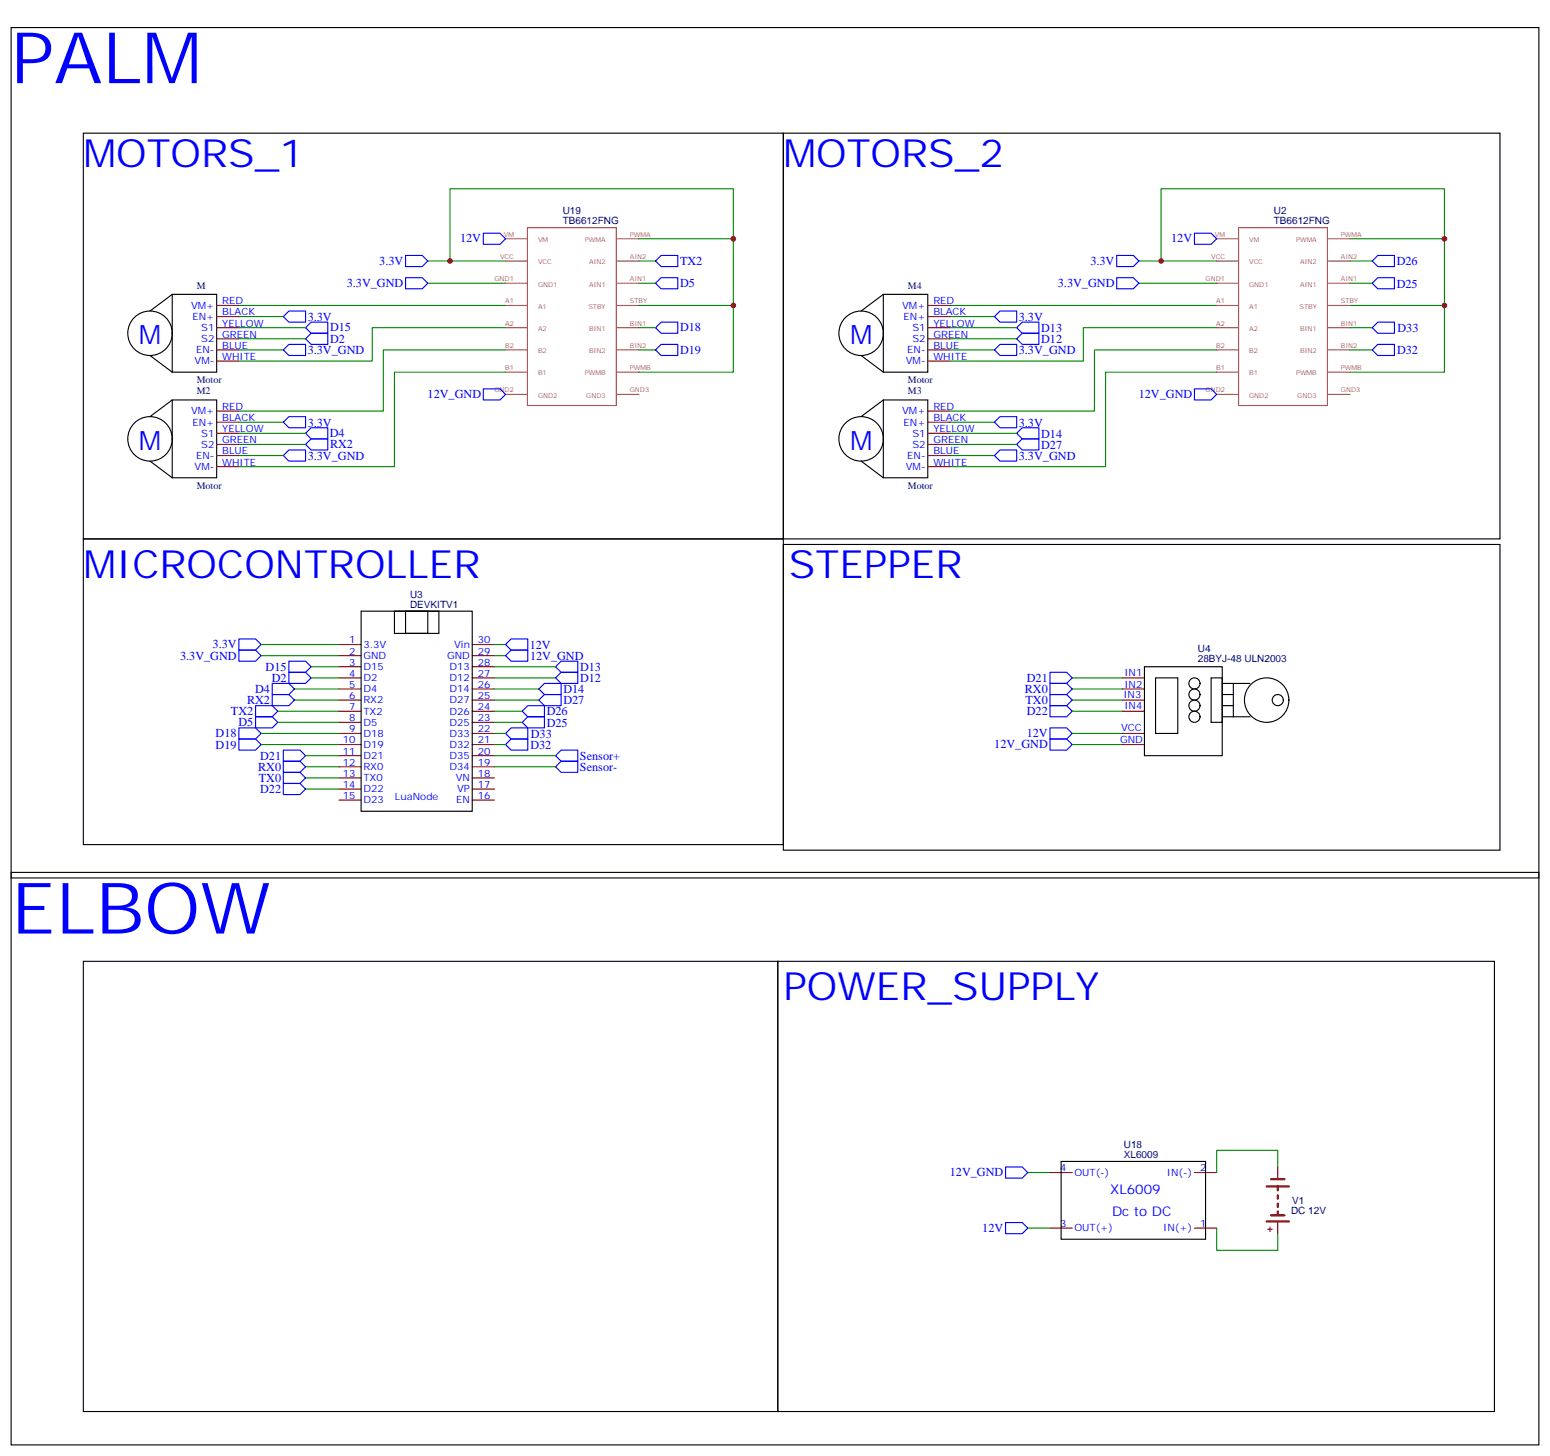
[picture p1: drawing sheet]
<svg xmlns="http://www.w3.org/2000/svg" width="492mm" height="462mm" viewBox="0 0 492 462" stroke-linecap="round" stroke-linejoin="round" font-family="sans-serif">
<g fill="none" stroke="#870000" stroke-width=".35">
<path d="M68.8 96.9h7M294.6 96.9h7M68.8 100.5h7M68.8 104h7M68.8 107.5h7M68.8 111.1h7M68.8 114.6h7M294.6 100.5h7M294.6 104h7M294.6 107.5h7M294.6 111.1h7M294.6 114.6h7"/>
<path d="M68.8 134h7M68.8 137.5h7M68.8 130.5h7M294.6 134h7M294.6 137.5h7M294.6 130.5h7M68.8 141h7M68.8 144.6h7M68.8 148.1h7M294.6 141h7M294.6 144.6h7M294.6 148.1h7"/>
<path d="M107.6 204.5h7.1M107.6 208.1h7.1M107.6 211.6h7.1M107.6 215.1h7.1M107.6 218.7h7.1M149.9 204.5h7.1M149.9 208.1h7.1M149.9 211.6h7.1M149.9 215.1h7.1M149.9 218.7h7.1M356.3 215.1h7.1M356.3 218.7h7.1"/>
<path d="M107.6 222.2h7.1M107.6 225.7h7.1M107.6 229.2h7.1M107.6 232.8h7.1M107.6 236.3h7.1M107.6 239.8h7.1M149.9 222.2h7.1M149.9 225.7h7.1M149.9 229.2h7.1M149.9 232.8h7.1M149.9 236.3h7.1M149.9 239.8h7.1"/>
<path d="M356.3 222.2h7.1M356.3 225.7h7.1M356.3 232.8h7.1M356.3 236.3h7.1M107.6 243.3h7.1M107.6 246.9h7.1M107.6 250.4h7.1M107.6 253.9h7.1M149.9 243.3h7.1M149.9 246.9h7.1M149.9 250.4h7.1M149.9 253.9h7.1"/>
<path d="M333.4 372.1h7M379.2 372.1h7.1M405.7 370.3v3.6M333.4 389.7h7M379.2 389.7h7.1M402.5 390.1h1.4M403.2 389.4v1.4M405.7 388v3.5"/>
</g>
<path d="M402.2 376.5h7M403.6 374.2h4.2M405.7 376.5v1.3M405.7 379.3v1.1M402.2 387.6h7M403.6 385.7h4.2M405.7 382v1M405.7 384.5v1" fill="none" stroke="#870000" stroke-width=".71"/>
<g fill="none" stroke="#000" stroke-width=".35">
<path d="M3.5 8.7h485.1v269.9h-485.1zM26.5 42.3h222.2v128.7h-222.2zM248.7 42.3h227.5v128.7h-227.5zM54.7 93.4h14.1v24.7h-14.1zM54.7 93.4l-7.1 5.3M280.5 93.4h14.1v24.7h-14.1zM280.5 93.4l-7.1 5.3M47.6 112.8l7.1 5.3M273.4 112.8l7.1 5.3M54.7 126.9h14.1v24.7h-14.1zM54.7 126.9l-7.1 5.3M280.5 126.9h14.1v24.7h-14.1z"/>
<path d="M280.5 126.9l-7.1 5.3M47.6 146.3l7.1 5.3M273.4 146.3l7.1 5.3M26.5 171h222.2v97h-222.2zM248.7 172.8h227.5v97h-227.5zM114.7 194h35.2v63.5h-35.2zM125.2 194h14.1v7h-14.1zM128.8 194h7v7h-7zM363.4 211.6h24.7v28.2h-24.7zM366.9 215.1h7v17.7h-7zM384.5 215.1h3.6v14.1h-3.6zM388.1 216.9h8.8"/>
<path d="M391.6 216.9v10.6M388.1 220.4h3.5M388.1 223.9h3.5M388.1 227.5h8.8M3.5 276.9h485.1v181.6h-485.1zM26.5 305.1h220.4v142.9h-220.4zM246.9 305.1h227.6v142.9h-227.6zM336.9 368.6h45.9v24.7h-45.9z"/>
<circle cx="47.6" cy="105.8" r="7.1"/>
<circle cx="273.4" cy="105.8" r="7.1"/>
<circle cx="47.6" cy="139.3" r="7.1"/>
<circle cx="273.4" cy="139.3" r="7.1"/>
<circle cx="379.2" cy="216.9" r="1.76"/>
<circle cx="379.2" cy="220.4" r="1.76"/>
<circle cx="379.2" cy="223.9" r="1.76"/>
<circle cx="379.2" cy="227.5" r="1.76"/>
<circle cx="402.2" cy="222.2" r="7.1"/>
<circle cx="405.7" cy="222.2" r="1.76"/>
</g>
<g fill="none" stroke="#008700" stroke-width=".35">
<path d="M202.8 75.8h30M428.6 75.8h30M75.8 96.9h84.7M135.8 82.8h7.1M135.8 89.9h24.7M160.5 82.8h-17.6v-22.9h89.9v58.2h-30M202.8 96.9h30M202.8 82.8h5.3M202.8 89.9h5.3M301.6 96.9h84.7M361.6 82.8h7.1M361.6 89.9h24.7"/>
<path d="M386.3 82.8h-17.6v-22.9h89.9v58.2h-30M428.6 96.9h30M428.6 82.8h7.1M428.6 89.9h7.1M75.8 100.5h14.2M75.8 111.1h14.2M75.8 104h21.2M75.8 107.5h21.2M160.5 104h-42.3v10.6h-42.4M160.5 111.1h-38.8v19.4h-45.9M160.5 118.1h-35.3v30h-49.4M202.8 111.1h5.3"/>
<path d="M202.8 104h5.3M301.6 100.5h14.1M301.6 111.1h14.1M301.6 104h21.2M301.6 107.5h21.2M386.3 118.1h-35.3v30h-49.4M386.3 111.1h-38.8v19.4h-45.9M386.3 104h-42.3v10.6h-42.4M428.6 111.1h7.1M428.6 104h7.1M75.8 134h14.2M75.8 137.5h21.2"/>
<path d="M301.6 134h14.1M301.6 137.5h21.2M75.8 144.6h14.2M75.8 141h21.2M301.6 144.6h14.1M301.6 141h21.2M82.9 204.5h24.7M82.9 208.1h24.7M93.5 218.7h14.1M98.8 211.6h8.8M98.8 215.1h8.8M157 204.5h3.5"/>
<path d="M157 208.1h3.5M157 211.6h19.4M157 215.1h19.4M157 218.7h14.1M340.4 215.1h15.9M340.4 218.7h15.9M82.9 232.8h24.7M82.9 236.3h24.7M88.2 225.7h19.4M88.2 229.2h19.4M93.5 222.2h14.1M97 239.8h10.6"/>
<path d="M157 239.8h19.4M157 222.2h14.1M157 225.7h8.8M157 229.2h8.8M157 232.8h3.5M157 236.3h3.5M340.4 222.2h15.9M340.4 225.7h15.9M340.4 232.8h15.9M340.4 236.3h15.9M97 243.3h10.6M97 246.9h10.6"/>
<path d="M97 250.4h10.6M157 243.3h19.4M326.3 372.1h7.1M405.7 370.3v-5.2h-19.4v7M326.3 389.7h7.1M386.3 389.7v7.1h19.4v-5.3"/>
</g>
<g fill="none" stroke="#a64a4a" stroke-width=".35">
<path d="M160.5 75.8h7M167.5 72.2h28.2v56.5h-28.2zM195.9 75.8h6.9M386.3 75.8h6.9M393.2 72.2h28.3v56.5h-28.3zM421.7 75.8h6.9M160.5 89.9h7M160.5 96.9h7M160.5 82.8h7M195.9 89.9h6.9M195.9 96.9h6.9M195.9 82.8h6.9"/>
<path d="M386.3 89.9h6.9M386.3 96.9h6.9M386.3 82.8h6.9M421.7 89.9h6.9M421.7 96.9h6.9M421.7 82.8h6.9M160.5 104h7M160.5 111.1h7M160.5 118.1h7M195.9 104h6.9M195.9 111.1h6.9M195.9 118.1h6.9"/>
<path d="M386.3 104h6.9M386.3 111.1h6.9M386.3 118.1h6.9M421.7 104h6.9M421.7 111.1h6.9M421.7 118.1h6.9M160.5 125.2h7M195.9 125.2h6.9M386.3 125.2h6.9M421.7 125.2h6.9"/>
</g>
<g fill="none" stroke="#00f" stroke-width=".35">
<path d="M153.5 74h5.2l1.8 1.8-1.8 1.7h-5.2zM379.2 74h5.3l1.8 1.8-1.8 1.7h-5.3zM128.8 81.1h5.3l1.7 1.7-1.7 1.8h-5.3zM128.8 88.1h5.3l1.7 1.8-1.7 1.8h-5.3zM208.1 82.8l1.8-1.7h5.3v3.5h-5.3zM208.1 89.9l1.8-1.8h5.3v3.6h-5.3zM317.5 98.7h5.3v3.5h-5.3l-1.8-1.7zM354.5 88.1h5.3l1.8 1.8-1.8 1.8h-5.3zM354.5 81.1h5.3l1.8 1.7-1.8 1.8h-5.3zM435.7 82.8l1.7-1.7h5.3v3.5h-5.3zM435.7 89.9l1.7-1.8h5.3v3.6h-5.3zM90 100.5l1.7-1.8h5.3v3.5h-5.3z"/>
<path d="M90 111.1l1.7-1.8h5.3v3.5h-5.3zM98.8 102.2h5.3v3.6h-5.3l-1.8-1.8zM98.8 105.8h5.3v3.5h-5.3l-1.8-1.8zM208.1 104l1.8-1.8h5.3v3.6h-5.3zM208.1 111.1l1.8-1.8h5.3v3.5h-5.3zM317.5 109.3h5.3v3.5h-5.3l-1.8-1.7zM322.8 104l1.8-1.8h5.2v3.6h-5.2zM322.8 107.5l1.8-1.7h5.2v3.5h-5.2zM435.7 111.1l1.7-1.8h5.3v3.5h-5.3zM437.4 102.2h5.3v3.6h-5.3l-1.7-1.8zM90 134l1.7-1.8h5.3v3.5h-5.3zM97 137.5l1.8-1.8h5.3v3.6h-5.3z"/>
<path d="M153.5 123.4h5.2l1.8 1.8-1.8 1.7h-5.2zM315.7 134l1.8-1.8h5.3v3.5h-5.3zM322.8 137.5l1.8-1.8h5.2v3.6h-5.2zM379.2 123.4h5.3l1.8 1.8-1.8 1.7h-5.3zM90 144.6l1.7-1.8h5.3v3.5h-5.3zM97 141l1.8-1.7h5.3v3.5h-5.3zM317.5 142.8h5.3v3.5h-5.3l-1.8-1.7zM322.8 141l1.8-1.7h5.2v3.5h-5.2zM75.8 206.3h5.3l1.8 1.8-1.8 1.7h-5.3zM75.8 202.8h5.3l1.8 1.7-1.8 1.8h-5.3zM86.4 216.9h5.3l1.8 1.8-1.8 1.7h-5.3zM91.7 209.8h5.3l1.8 1.8-1.8 1.8h-5.3z"/>
<path d="M91.7 213.4h5.3l1.8 1.7-1.8 1.8h-5.3zM160.5 204.5l1.8-1.7h5.3v3.5h-5.3zM160.5 208.1l1.8-1.8h5.3v3.5h-5.3zM171.1 218.7l1.8-1.8h5.3v3.5h-5.3zM176.4 211.6l1.8-1.8h5.2v3.6h-5.2zM176.4 215.1l1.8-1.7h5.2v3.5h-5.2zM333.4 213.4h5.3l1.7 1.7-1.7 1.8h-5.3zM333.4 216.9h5.3l1.7 1.8-1.7 1.7h-5.3zM75.8 231h5.3l1.8 1.8-1.8 1.7h-5.3zM75.8 234.5h5.3l1.8 1.8-1.8 1.8h-5.3zM81.1 223.9h5.3l1.8 1.8-1.8 1.8h-5.3zM81.1 227.5h5.3l1.8 1.7-1.8 1.8h-5.3z"/>
<path d="M86.4 220.4h5.3l1.8 1.8-1.8 1.7h-5.3zM90 238.1h5.2l1.8 1.7-1.8 1.8h-5.2zM160.5 232.8l1.8-1.8h5.3v3.5h-5.3zM160.5 236.3l1.8-1.8h5.3v3.6h-5.3zM165.8 225.7l1.8-1.8h5.3v3.6h-5.3zM165.8 229.2l1.8-1.7h5.3v3.5h-5.3zM171.1 222.2l1.8-1.8h5.3v3.5h-5.3zM176.4 239.8l1.8-1.7h5.2v3.5h-5.2zM333.4 234.5h5.3l1.7 1.8-1.7 1.8h-5.3zM333.4 231h5.3l1.7 1.8-1.7 1.7h-5.3zM333.4 220.4h5.3l1.7 1.8-1.7 1.7h-5.3zM333.4 223.9h5.3l1.7 1.8-1.7 1.8h-5.3z"/>
<path d="M90 241.6h5.2l1.8 1.7-1.8 1.8h-5.2zM90 245.1h5.2l1.8 1.8-1.8 1.7h-5.2zM90 248.6h5.2l1.8 1.8-1.8 1.8h-5.2zM176.4 243.3l1.8-1.7h5.2v3.5h-5.2zM319.3 370.3h5.3l1.7 1.8-1.7 1.8h-5.3zM319.3 388h5.3l1.7 1.7-1.7 1.8h-5.3z"/>
</g>
<g fill="#c00">
<circle cx="232.8" cy="96.9" r=".88"/>
<circle cx="232.8" cy="75.8" r=".88"/>
<circle cx="142.9" cy="82.8" r=".88"/>
<circle cx="368.7" cy="82.8" r=".88"/>
<circle cx="458.6" cy="75.8" r=".88"/>
<circle cx="458.6" cy="96.9" r=".88"/>
</g>
<g font-size="22.6" fill="#00f">
<text x="3.5" y="26.4">PALM</text>
<text x="3.5" y="296.3">ELBOW</text>
</g>
<g font-size="12.3" fill="#00f">
<text x="26.5" y="52.8">MOTORS_1</text>
<text x="248.7" y="52.8">MOTORS_2</text>
<text x="26.5" y="183.4">MICROCONTROLLER</text>
<text x="250.5" y="183.4">STEPPER</text>
<text x="248.7" y="317.4">POWER_SUPPLY</text>
</g>
<g font-size="8.5" fill="#00f">
<text x="44.1" y="109.3">M</text>
<text x="269.9" y="109.3">M</text>
<text x="44.1" y="142.8">M</text>
<text x="269.9" y="142.8">M</text>
</g>
<g font-size="4.2" fill="#00f">
<text x="352.5" y="378.8">XL6009</text>
<text x="353.1" y="385.9">Dc to DC</text>
</g>
<g font-size="3.9" fill="#00f">
<text x="146.1" y="76.9">12V</text>
<text x="371.9" y="76.9">12V</text>
<text x="120.4" y="84.1">3.3V</text>
<text x="215.9" y="84">TX2</text>
<text x="346.2" y="84.1">3.3V</text>
<text x="443.4" y="84.2">D26</text>
<text x="110.1" y="91.1">3.3V_GND</text>
<text x="215.9" y="91.1">D5</text>
<text x="335.9" y="91.1">3.3V_GND</text>
<text x="443.4" y="91.2">D25</text>
<text x="97.7" y="101.9">3.3V</text>
<text x="323.5" y="101.9">3.3V</text>
<text x="104.8" y="105.2">D15</text>
<text x="215.9" y="105.2">D18</text>
<text x="330.6" y="105.4">D13</text>
<text x="443.7" y="105.3">D33</text>
<text x="97.7" y="112.4">3.3V_GND</text>
<text x="104.8" y="108.7">D2</text>
<text x="215.9" y="112.3">D19</text>
<text x="323.5" y="112.4">3.3V_GND</text>
<text x="330.6" y="108.9">D12</text>
<text x="443.6" y="112.4">D32</text>
<text x="135.8" y="126.3">12V_GND</text>
<text x="361.5" y="126.3">12V_GND</text>
<text x="97.7" y="135.4">3.3V</text>
<text x="323.5" y="135.4">3.3V</text>
<text x="104.7" y="138.7">D4</text>
<text x="104.8" y="142.2">RX2</text>
<text x="330.6" y="138.9">D14</text>
<text x="330.6" y="142.4">D27</text>
<text x="97.7" y="145.9">3.3V_GND</text>
<text x="323.5" y="145.9">3.3V_GND</text>
<text x="57.2" y="209.3">3.3V_GND</text>
<text x="67.5" y="205.8">3.3V</text>
<text x="168.2" y="205.8">12V</text>
<text x="168.3" y="209.4">12V_GND</text>
<text x="84.3" y="212.9">D15</text>
<text x="184.1" y="213">D13</text>
<text x="81" y="219.9">D4</text>
<text x="86.3" y="216.4">D2</text>
<text x="178.9" y="220">D14</text>
<text x="184.1" y="216.5">D12</text>
<text x="325.4" y="219.9">RX0</text>
<text x="326" y="216.4">D21</text>
<text x="73.3" y="227">TX2</text>
<text x="78.4" y="223.4">RX2</text>
<text x="173.6" y="227.1">D26</text>
<text x="178.9" y="223.5">D27</text>
<text x="325.6" y="223.4">TX0</text>
<text x="326" y="227">D22</text>
<text x="75.7" y="230.5">D5</text>
<text x="173.6" y="230.6">D25</text>
<text x="326" y="233.9">12V</text>
<text x="68.5" y="234">D18</text>
<text x="68.5" y="237.6">D19</text>
<text x="168.4" y="237.6">D32</text>
<text x="168.5" y="234.1">D33</text>
<text x="315.7" y="237.5">12V_GND</text>
<text x="82" y="244.6">RX0</text>
<text x="82.6" y="241.1">D21</text>
<text x="184.1" y="244.6">Sensor-</text>
<text x="184.1" y="241">Sensor+</text>
<text x="82.2" y="248.1">TX0</text>
<text x="82.6" y="251.7">D22</text>
<text x="301.6" y="373.3">12V_GND</text>
<text x="311.9" y="390.9">12V</text>
</g>
<g font-size="3.2" fill="#000080">
<text x="178.7" y="71.2">TB6612FNG</text>
<text x="178.7" y="68">U19</text>
<text x="404.4" y="71.2">TB6612FNG</text>
<text x="404.4" y="68">U2</text>
<text x="62.4" y="91.7">M</text>
<text x="288.2" y="91.7">M4</text>
<text x="62.4" y="121.6">Motor</text>
<text x="62.4" y="125.2">M2</text>
<text x="288.2" y="125.2">M3</text>
<text x="288.2" y="121.6">Motor</text>
<text x="62.4" y="155.2">Motor</text>
<text x="288.2" y="155.2">Motor</text>
<text x="130.2" y="189.7">U3</text>
<text x="130.2" y="192.9">DEVKITV1</text>
<text x="380.3" y="206.8">U4</text>
<text x="380.3" y="210">28BYJ-48 ULN2003</text>
<text x="356.8" y="364.3">U18</text>
<text x="356.8" y="367.5">XL6009</text>
<text x="410.3" y="382">V1</text>
<text x="409.9" y="385.2">DC 12V</text>
</g>
<g font-size="3.2" fill="#00f">
<text x="60.6" y="98">VM+</text>
<text x="61.1" y="101.5">EN+</text>
<text x="70.6" y="100.1">BLACK</text>
<text x="70.6" y="96.6">RED</text>
<text x="286.4" y="98">VM+</text>
<text x="286.9" y="101.5">EN+</text>
<text x="296.3" y="100.1">BLACK</text>
<text x="296.3" y="96.6">RED</text>
<text x="63.9" y="105.1">S1</text>
<text x="70.6" y="103.6">YELLOW</text>
<text x="70.6" y="107.2">GREEN</text>
<text x="289.7" y="105.1">S1</text>
<text x="296.3" y="103.6">YELLOW</text>
<text x="296.3" y="107.2">GREEN</text>
<text x="62.3" y="112.1">EN-</text>
<text x="63.9" y="108.6">S2</text>
<text x="70.6" y="110.7">BLUE</text>
<text x="288" y="112.1">EN-</text>
<text x="289.7" y="108.6">S2</text>
<text x="296.3" y="110.7">BLUE</text>
<text x="61.8" y="115.6">VM-</text>
<text x="70.6" y="114.2">WHITE</text>
<text x="287.6" y="115.6">VM-</text>
<text x="296.3" y="114.2">WHITE</text>
<text x="60.6" y="131.5">VM+</text>
<text x="70.6" y="130.1">RED</text>
<text x="286.4" y="131.5">VM+</text>
<text x="296.3" y="130.1">RED</text>
<text x="61.1" y="135">EN+</text>
<text x="70.6" y="133.6">BLACK</text>
<text x="70.6" y="137.2">YELLOW</text>
<text x="286.9" y="135">EN+</text>
<text x="296.3" y="133.6">BLACK</text>
<text x="296.3" y="137.2">YELLOW</text>
<text x="63.9" y="138.6">S1</text>
<text x="63.9" y="142.1">S2</text>
<text x="70.6" y="140.7">GREEN</text>
<text x="289.7" y="138.6">S1</text>
<text x="289.7" y="142.1">S2</text>
<text x="296.3" y="140.7">GREEN</text>
<text x="61.8" y="149.2">VM-</text>
<text x="62.3" y="145.6">EN-</text>
<text x="70.6" y="144.2">BLUE</text>
<text x="70.6" y="147.7">WHITE</text>
<text x="287.6" y="149.2">VM-</text>
<text x="288" y="145.6">EN-</text>
<text x="296.3" y="144.2">BLUE</text>
<text x="296.3" y="147.7">WHITE</text>
<text x="110.9" y="204.2">1</text>
<text x="110.9" y="207.7">2</text>
<text x="115.4" y="205.6">3.3V</text>
<text x="115.4" y="209.1">GND</text>
<text x="141.9" y="209.1">GND</text>
<text x="144.2" y="205.6">Vin</text>
<text x="151.7" y="207.7">29</text>
<text x="151.7" y="204.2">30</text>
<text x="110.9" y="211.2">3</text>
<text x="110.9" y="214.8">4</text>
<text x="115.4" y="212.7">D15</text>
<text x="142.7" y="212.7">D13</text>
<text x="151.7" y="214.8">27</text>
<text x="151.7" y="211.2">28</text>
<text x="357" y="214.4">IN1</text>
<text x="110.9" y="218.3">5</text>
<text x="110.9" y="221.8">6</text>
<text x="115.4" y="216.2">D2</text>
<text x="115.4" y="219.7">D4</text>
<text x="142.7" y="219.7">D14</text>
<text x="142.7" y="216.2">D12</text>
<text x="151.7" y="221.8">25</text>
<text x="151.7" y="218.3">26</text>
<text x="356.7" y="221.5">IN3</text>
<text x="357" y="218.3">IN2</text>
<text x="110.9" y="225.4">7</text>
<text x="115.4" y="223.2">RX2</text>
<text x="115.4" y="226.8">TX2</text>
<text x="142.7" y="226.8">D26</text>
<text x="142.7" y="223.2">D27</text>
<text x="151.7" y="225.4">24</text>
<text x="357" y="225">IN4</text>
<text x="110.9" y="228.9">8</text>
<text x="110.9" y="232.4">9</text>
<text x="115.4" y="230.3">D5</text>
<text x="115.4" y="233.8">D18</text>
<text x="142.7" y="233.8">D33</text>
<text x="142.7" y="230.3">D25</text>
<text x="151.7" y="232.4">22</text>
<text x="151.7" y="228.9">23</text>
<text x="356" y="232.1">VCC</text>
<text x="108.9" y="235.9">10</text>
<text x="108.9" y="239.5">11</text>
<text x="115.4" y="237.3">D19</text>
<text x="142.7" y="237.3">D32</text>
<text x="151.7" y="239.5">20</text>
<text x="151.7" y="235.9">21</text>
<text x="355.6" y="235.9">GND</text>
<text x="108.9" y="243">12</text>
<text x="115.4" y="240.9">D21</text>
<text x="115.4" y="244.4">RX0</text>
<text x="142.7" y="244.4">D34</text>
<text x="142.7" y="240.9">D35</text>
<text x="151.7" y="243">19</text>
<text x="108.9" y="246.5">13</text>
<text x="108.9" y="250">14</text>
<text x="115.4" y="247.9">TX0</text>
<text x="115.4" y="251.5">D22</text>
<text x="144.7" y="247.9">VN</text>
<text x="145.1" y="251.5">VP</text>
<text x="151.7" y="250">17</text>
<text x="151.7" y="246.5">18</text>
<text x="108.9" y="253.6">15</text>
<text x="115.4" y="255">D23</text>
<text x="125.4" y="253.9">LuaNode</text>
<text x="144.8" y="255">EN</text>
<text x="151.7" y="253.6">16</text>
<text x="336.6" y="371.8">4</text>
<text x="381" y="371.8">2</text>
<text x="341.1" y="373.2">OUT(-)</text>
<text x="370.5" y="373.2">IN(-)</text>
<text x="336.6" y="389.4">3</text>
<text x="381" y="389.4">1</text>
<text x="341.1" y="390.8">OUT(+)</text>
<text x="369.3" y="390.8">IN(+)</text>
</g>
<g font-size="2.1" fill="#a54b4b">
<text x="160" y="75.1">VM</text>
<text x="170.8" y="76.8">VM</text>
<text x="185.7" y="76.8">PWMA</text>
<text x="200" y="75.1">PWMA</text>
<text x="385.7" y="75.1">VM</text>
<text x="396.6" y="76.8">VM</text>
<text x="411.5" y="76.8">PWMA</text>
<text x="425.7" y="75.1">PWMA</text>
<text x="158.8" y="82.1">VCC</text>
<text x="170.8" y="83.9">VCC</text>
<text x="187.1" y="83.9">AIN2</text>
<text x="200" y="82.1">AIN2</text>
<text x="384.6" y="82.1">VCC</text>
<text x="396.6" y="83.9">VCC</text>
<text x="412.8" y="83.9">AIN2</text>
<text x="425.7" y="82.1">AIN2</text>
<text x="157" y="89.2">GND1</text>
<text x="200" y="89.2">AIN1</text>
<text x="382.8" y="89.2">GND1</text>
<text x="425.7" y="89.2">AIN1</text>
<text x="170.8" y="90.9">GND1</text>
<text x="187.1" y="90.9">AIN1</text>
<text x="396.6" y="90.9">GND1</text>
<text x="412.8" y="90.9">AIN1</text>
<text x="160.4" y="96.2">A1</text>
<text x="170.8" y="98">A1</text>
<text x="186.8" y="98">STBY</text>
<text x="200" y="96.2">STBY</text>
<text x="386.2" y="96.2">A1</text>
<text x="396.6" y="98">A1</text>
<text x="412.6" y="98">STBY</text>
<text x="425.7" y="96.2">STBY</text>
<text x="160.4" y="103.3">A2</text>
<text x="170.8" y="105">A2</text>
<text x="187.1" y="105">BIN1</text>
<text x="200" y="103.3">BIN1</text>
<text x="386.2" y="103.3">A2</text>
<text x="396.6" y="105">A2</text>
<text x="412.8" y="105">BIN1</text>
<text x="425.7" y="103.3">BIN1</text>
<text x="160.4" y="110.4">B2</text>
<text x="170.8" y="112.1">B2</text>
<text x="187.1" y="112.1">BIN2</text>
<text x="200" y="110.4">BIN2</text>
<text x="386.2" y="110.4">B2</text>
<text x="396.6" y="112.1">B2</text>
<text x="412.8" y="112.1">BIN2</text>
<text x="425.7" y="110.4">BIN2</text>
<text x="160.4" y="117.4">B1</text>
<text x="170.8" y="119.2">B1</text>
<text x="185.7" y="119.2">PWMB</text>
<text x="200" y="117.4">PWMB</text>
<text x="386.2" y="117.4">B1</text>
<text x="396.6" y="119.2">B1</text>
<text x="411.5" y="119.2">PWMB</text>
<text x="425.7" y="117.4">PWMB</text>
<text x="157" y="124.5">GND2</text>
<text x="200" y="124.5">GND3</text>
<text x="382.8" y="124.5">GND2</text>
<text x="425.7" y="124.5">GND3</text>
<text x="170.8" y="126.2">GND2</text>
<text x="186.1" y="126.2">GND3</text>
<text x="396.6" y="126.2">GND2</text>
<text x="411.9" y="126.2">GND3</text>
</g>
</svg>
